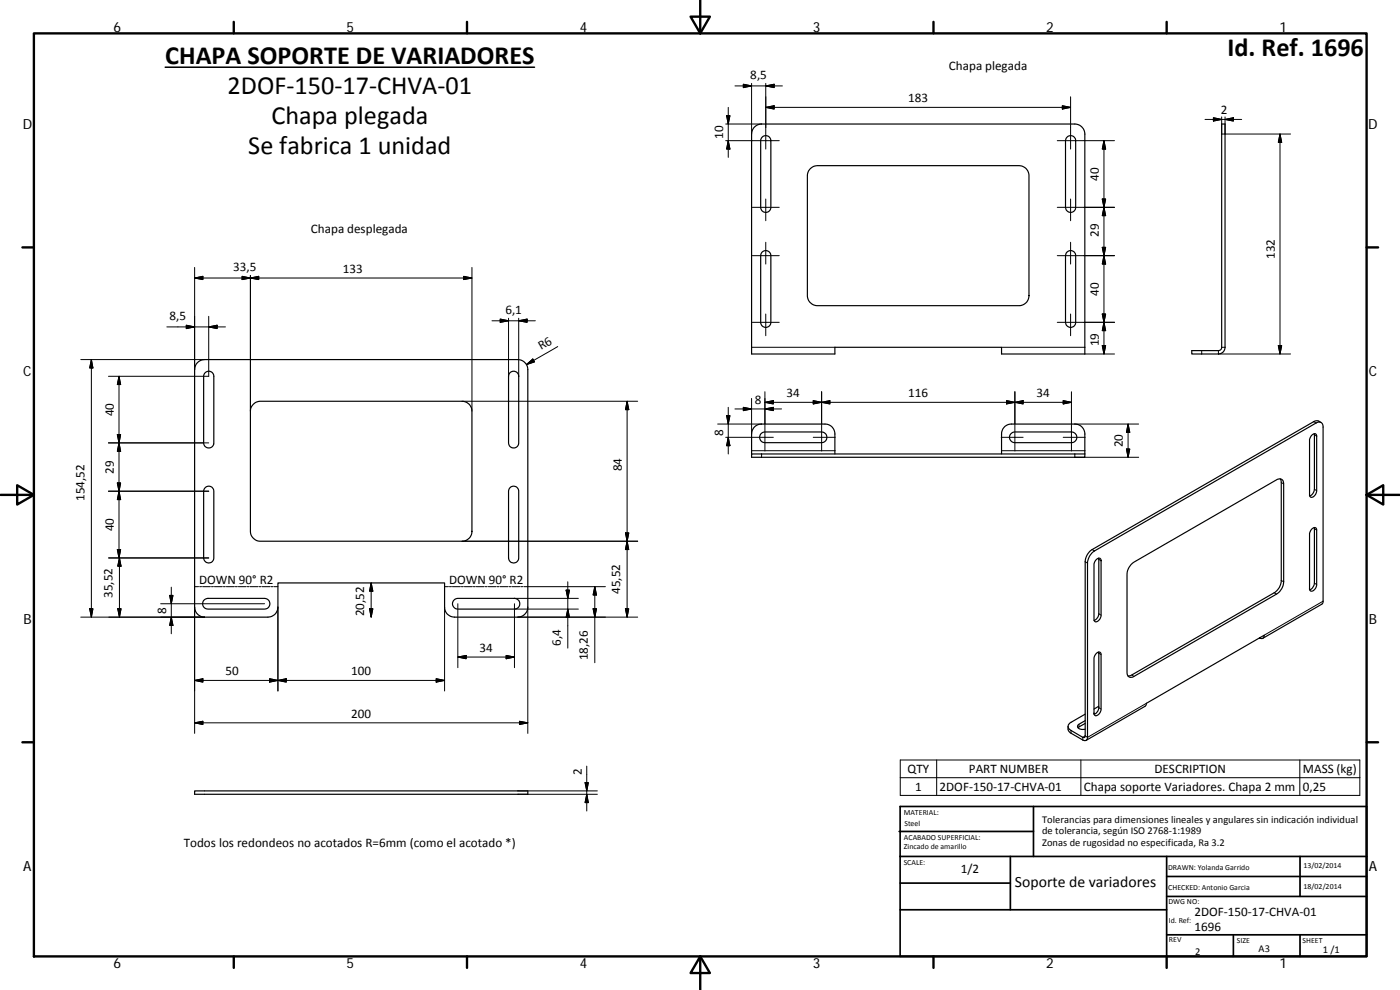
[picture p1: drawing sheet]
<svg xmlns="http://www.w3.org/2000/svg" width="420mm" height="297mm" viewBox="0 0 420 297" stroke-linecap="round" stroke-linejoin="round" font-family="sans-serif">
<g fill="none" stroke="#000" stroke-width=".36">
<path d="M226.5 38.1l.9-.7 1.2-.2h94a3 3 0 0 1 3 3v66h-25v-2h-50v2h-25v-66l.2-1.1zM366.6 37.2h1.1v67a1.97 1.97 0 0 1-2 2h-8v-1h8l.6-.2 .3-.6zM228.7 41.1a1.52 1.52 0 0 1 1.7-.3 1.52 1.52 0 0 1 .9 1.4v20a1.52 1.52 0 0 1-1.5 1.6 1.52 1.52 0 0 1-1.5-1.6v-20zM243.2 50.6l1-.7 1.1-.2h60.5a3 3 0 0 1 3 3v36a3 3 0 0 1-3 3h-60.5a3 3 0 0 1-3-3v-36l.2-1.1zM320.2 41.1a1.51 1.51 0 0 1 1.7-.3 1.51 1.51 0 0 1 .9 1.4v20a1.52 1.52 0 0 1-1.5 1.6 1.52 1.52 0 0 1-1.5-1.6v-20zM228.7 75.6a1.54 1.54 0 0 1 1.7-.3 1.54 1.54 0 0 1 .9 1.4v20a1.52 1.52 0 0 1-1.5 1.5 1.52 1.52 0 0 1-1.5-1.5v-20zM320.2 75.6a1.52 1.52 0 0 1 1.7-.3 1.52 1.52 0 0 1 .9 1.4v20a1.52 1.52 0 0 1-1.5 1.5 1.52 1.52 0 0 1-1.5-1.5v-20zM59.3 108.8l1-.7 1.1-.2h94a3 3 0 0 1 3 3v71.3a3 3 0 0 1-3 3h-19a2.96 2.96 0 0 1-3-3v-7.3h-50v7.3a3 3 0 0 1-3 3h-19a3 3 0 0 1-3-3v-71.3l.2-1.2zM61.6 111.8a1.52 1.52 0 0 1 1.6-.3 1.52 1.52 0 0 1 1 1.4v20a1.52 1.52 0 0 1-1.6 1.5 1.52 1.52 0 0 1-1.5-1.5v-20zM153.1 111.8a1.54 1.54 0 0 1 1.6-.3 1.54 1.54 0 0 1 1 1.4v20a1.52 1.52 0 0 1-1.6 1.5 1.52 1.52 0 0 1-1.5-1.5v-20zM76 121.3l1-.7 1.1-.2h60.6a2.96 2.96 0 0 1 2.9 3v36a2.96 2.96 0 0 1-2.9 3h-60.6a3 3 0 0 1-2.9-3v-36l.2-1.2zM225.6 136.2h100v1h-100z"/>
<path d="M228.3 130.2l.7-.5 .6-.1h17a1.61 1.61 0 0 1 1.6 1.6 1.61 1.61 0 0 1-1.6 1.6h-17a1.62 1.62 0 0 1-1.3-2.6zM250.6 136.2v-6a2.93 2.93 0 0 0-3-3h-19a2.96 2.96 0 0 0-3 3v6M300.6 136.2v-6a2.93 2.93 0 0 1 3-3h19a2.96 2.96 0 0 1 3 3v6M303.3 130.2l.7-.5 .6-.1h17a1.61 1.61 0 0 1 1.6 1.6 1.61 1.61 0 0 1-1.6 1.6h-17a1.6 1.6 0 0 1-1.5-.9 1.6 1.6 0 0 1 .2-1.7zM393.7 130.6a.76 .76 0 0 1 .8-.5 .76 .76 0 0 1 .6 .8v16.3a1.8 1.8 0 0 1-1.8 2l-.3-.5v-16.8zM394.4 130.2v16.9a2.3 2.3 0 0 1-1.3 1.7M396.5 126.8l-.9-.5-1.3 .2-66.5 38.4a4.6 4.6 0 0 0-2.1 3.7l-.1 52.5-.6 .1-3.6-2a1.28 1.28 0 0 1-.9-1.3 1.28 1.28 0 0 1 .9-1.2l4.3-2.4M61.6 146.3a1.51 1.51 0 0 1 1.6-.3 1.51 1.51 0 0 1 1 1.4v20a1.52 1.52 0 0 1-1.6 1.5 1.52 1.52 0 0 1-1.5-1.5v-20zM153.1 146.3a1.52 1.52 0 0 1 1.6-.3 1.52 1.52 0 0 1 1 1.4v20a1.52 1.52 0 0 1-1.6 1.5 1.52 1.52 0 0 1-1.5-1.5v-20zM384.2 143.7l.3 1.1v29.4a4.5 4.5 0 0 1-2.1 3.6l-42.7 24.7-1.2 .3M393.7 158.8a.76 .76 0 0 1 .8-.6 .76 .76 0 0 1 .6 .8v16.4a1.65 1.65 0 0 1-1.9 1.8l-.2-.4v-16.8zM394.4 158.3v17.2a2.17 2.17 0 0 1-1.3 1.5"/>
<path d="M329 167.9a.75 .75 0 0 1 .8-.5 .75 .75 0 0 1 .6 .8v16.4a1.79 1.79 0 0 1-1.8 1.9l-.3-.4v-16.9zM329.7 167.5l.1 16.7a2.26 2.26 0 0 1-1.5 1.9M339.5 169.3l.8-.6 42.8-24.7a1.29 1.29 0 0 1 1.5-.2 1.29 1.29 0 0 1 .6 1.4v29.4a4.6 4.6 0 0 1-2.1 3.6l-42.8 24.7a1.27 1.27 0 0 1-1.5 .2 1.27 1.27 0 0 1-.6-1.4v-29.4a4.6 4.6 0 0 1 1.3-3zM61.1 180.2l1.3-.7h17a1.61 1.61 0 0 1 1.6 1.6 1.61 1.61 0 0 1-1.6 1.7h-17a1.62 1.62 0 0 1-1.3-2.6zM136.1 180.2l.5-.4 .8-.3h17a1.61 1.61 0 0 1 1.6 1.6 1.61 1.61 0 0 1-1.6 1.7h-17a1.62 1.62 0 0 1-1.3-2.6zM329.2 195.9a.69 .69 0 0 1 .8-.3 .69 .69 0 0 1 .4 .8v16.3a1.79 1.79 0 0 1-1.8 2l-.3-.5v-16.8zM329.7 195.6l.1 16.7a2.33 2.33 0 0 1-1.5 2M378 191.4a.85 .85 0 0 0 1 .1 .85 .85 0 0 0 .4-.9l-35.3 20.4-.5 .9-17.6 10.2M379 191.5l17.7-10.2 .3-.4 .1-52.8a1.28 1.28 0 0 0-.6-1.3 1.28 1.28 0 0 0-1.5 .1l-66.5 38.4a4.7 4.7 0 0 0-2.1 3.7v52.2a.87 .87 0 0 1-.4 .9 .87 .87 0 0 1-1-.1l-3.8-2.2-.6-.6-.1-1.2M325.7 217.1l-2.2 1.3M325.7 216.2l-1.9 1.1a.85 .85 0 0 0-.3 1.1 .85 .85 0 0 0 1 .4h1.2M329.8 211.9l-1.5 .8"/>
<path d="M58.4 237.3h100v1h-100z"/>
</g>
<g fill="none" stroke="#000" stroke-width=".3">
<path d="M217.8 37.2h10.8M218.1 34.7h1l-.5 2.5zM218.6 32.2v15M220.6 25.8h14.2M223.1 25.3l2.5 .5-2.5 .5zM225.6 25v15.2M229.8 25v19.7M229.8 32.2l2.5-.5v1zM229.8 25.8l2.5-.5v1zM229.8 32.2h91.5M318.8 31.7l2.5 .5-2.5 .5zM321.3 29v15.7"/>
<path d="M361.6 35.8h11M364.2 35.3l2.4 .5-2.4 .5zM366.6 35.1v5.1h20.7M367.7 35.1v5.1M367.7 35.8l2.5-.5v1zM217.8 42.2h16.1M218.6 42.2l.5 2.5h-1zM229.8 59.7v6.5M317.3 42.2h17.2M321.3 59.7v6.5M330.8 59.7h1l-.5 2.5zM331.3 42.2v64"/>
<path d="M331.3 42.2l.5 2.5h-1zM384.1 40.2v66M384.1 40.2l.6 2.5h-1.1zM225.8 62.2h8.1M225.8 76.7h8.1M229.8 72.7v6.5M317.3 62.2h17.2M317.3 76.7h17.2M321.3 72.7v6.5M330.8 74.2h1l-.5 2.5zM331.3 62.2l.5 2.5h-1zM331.3 76.7l.5 2.5h-1z"/>
<path d="M50.1 98.1h17.6M55.9 97.6l2.5 .5-2.5 .5zM58.4 80.2v30.7M58.4 83.4l2.5-.5v1zM58.4 83.4h83.2M62.6 98.1l2.6-.5v1zM62.6 94.9v18h-30.1M72.7 82.9l2.5 .5-2.5 .5zM75.2 82.7v40.7M75.2 83.4l2.4-.5v1zM139.2 82.9l2.4 .5-2.4 .5zM141.6 80.2v43.2"/>
<path d="M147.6 96.2h13.1M150.1 95.7l2.5 .5-2.5 .5zM152.6 95.5v17.4M155.7 95.5v17.4M155.7 96.2l2.5-.5v1zM225.8 96.7h8.1M229.8 94.2v6.5M317.3 96.7h17.2M321.3 94.2v6.5M330.8 94.2h1l-.5 2.5zM331.3 96.7l.5 2.5h-1zM24.2 107.9h37.2"/>
<path d="M27.4 107.9l.5 2.5h-1zM27.4 107.9v77.3M35.7 112.9l.5 2.5h-1zM35.7 112.9v54.5M158 109.4l1.9-1.7 .5 .9zM167.4 104l-9.4 5.4M225.6 104.2h25M225.6 119.5v10.7M229.6 117.5v17.8M246.6 117.5v17.8M300.6 104.2h25M304.6 117.5v17.8"/>
<path d="M321.6 117.5v17.8M325.6 106.2h8.9M330.8 103.7h1l-.5 2.5zM360.6 105.2v1M365.7 105.2v1h21.6M366.6 104.2h1.1M383.6 103.7h1.1l-.6 2.5zM32.5 132.9h30.1M35.2 130.4h1l-.5 2.5zM35.7 132.9l.5 2.5h-1zM138.7 120.4h52.7M188.2 120.4v64.8"/>
<path d="M188.2 120.4l.5 2.5h-1zM215.4 127.2h13.2M217.8 131.2h14.3M218.1 124.7h1l-.5 2.5zM218.6 122.2v14M218.6 131.2l.5 2.5h-1zM220.6 122.7h14M223.1 122.2l2.5 .5-2.5 .5zM225.6 135.2h25M228.6 136.2v1M229.6 122.7l2.5-.5v1zM229.6 120.7l2.5-.5v1z"/>
<path d="M229.6 120.7h92M244.1 131.2h6.6M244.1 120.2l2.5 .5-2.5 .5zM246.6 120.7l2.5-.5v1zM300.5 131.2h6.6M300.6 135.2h25M302.1 120.2l2.5 .5-2.5 .5zM304.6 120.7l2.5-.5v1zM319.1 131.2h6.6M319.1 120.2l2.5 .5-2.5 .5zM322.6 136.2v1h19.1M322.6 127.2h19.1"/>
<path d="M338.1 134.7h1l-.6 2.5zM338.5 127.2l.6 2.5h-1zM338.5 127.2v10M394.3 126.5l.7 .4M394.5 130.5l.6 .4M32.5 147.4h30.1M35.2 144.9h1l-.5 2.5zM35.7 147.4l.5 2.5h-1zM187.7 159.9h1l-.5 2.5zM384.5 144.8l.7 .4M394.5 146.8l.6 .4M394.5 158.6l.6 .4"/>
<path d="M32.5 167.4h30.1M35.2 164.9h1l-.5 2.5zM35.8 167.4l.5 2.5h-1zM35.8 167.4v17.8M50.9 178.6h1l-.5 2.5zM51.4 176.2v14M58.4 176h1.2M59.9 176h.6M60.8 176h2.4M63.5 176h.6M64.4 176h2.3M67 176h.6"/>
<path d="M67.9 176h2.4M70.6 176h.6M71.5 176h2.4M74.2 176h.6M75.1 176h2.4M77.8 176h.5M78.6 176h2.4M81.3 176h.6M82.2 176h1.2M111.4 174.9v10.3M111.4 174.9l.5 2.5h-1zM133.4 176h1.2"/>
<path d="M134.9 176h.6M135.8 176h2.4M138.5 176h.6M138.7 162.4h52.7M139.4 176h2.3M142 176h.6M142.9 176h2.4M145.6 176h.6M146.5 176h2.4M149.2 176h.6M150.1 176h2.3M152.7 176h.7"/>
<path d="M153.6 176h2.4M154.4 179.5h19.2M156.3 176h.6M157.2 176h24.5M169.9 177.1h1l-.5 2.4zM170.4 174.6v19.9M178.5 176v22.8M178.5 176l.5 2.5h-1zM188.2 162.4l.5 2.5h-1zM325.7 168.6l.7 .4M327.8 164.9l.7 .4M329.8 167.8l.6 .4"/>
<path d="M382.4 177.8l.7 .4M384.5 174.2l.7 .4M394.5 175l.6 .4M24.2 185.2h37.2M26.9 182.6h1l-.5 2.6zM35.3 182.6h1l-.5 2.6zM48.2 181.1h31.2M51.4 185.2l.5 2.4h-1zM58.4 182.2v37.8M83.4 182.2v25.1M110.9 182.6h1l-.5 2.6zM133.4 182.2v25.1"/>
<path d="M137.4 197.1l2.5-.4v1zM137.4 197.1h17M137.4 181.1v19.2M151.9 196.7l2.5 .4-2.5 .6zM154.4 182.8h19.2M154.4 181.1v19.2M155.4 185.2h36M158.4 182.2v37.8M170.4 182.8l.5 2.5h-1zM178 182.6h1l-.5 2.6zM187.7 182.6h1l-.5 2.6zM329.8 184.2l.6 .4"/>
<path d="M329.8 196l.6 .4M397.1 180.4l-17.7 10.2M58.4 204.2l2.5-.6v1.1zM58.4 216.9l2.5-.5v1zM58.4 204.2h75M58.4 216.9h100M80.9 203.6l2.5 .6-2.5 .5zM83.4 204.2l2.5-.6v1.1zM130.9 203.6l2.5 .6-2.5 .5zM155.9 216.4l2.5 .5-2.5 .5zM321.4 219.2v.8M323.8 217.3v.8"/>
<path d="M329.8 212.3l.6 .4M339.7 202.5l.6 .4M344.1 211l-17.7 10.2-.7-.4-.7 .4v.8M155.4 238.3h23.9M155.4 237.3h23.9M175.6 234.8h1l-.5 2.5zM176.1 229.9v13.4M176.1 238.3l.5 2.5h-1zM270.2 228h137.9v10.7h-137.9zM270.2 233.3h137.9M281.1 228v10.7M324.4 228v10.7"/>
<path d="M390.1 228v10.7"/>
</g>
<g fill="none" stroke="#000" stroke-width=".71">
<path d="M10.2 10h399.9v277h-399.9zM70.2 6.6v3.4M140.2 6.6v3.4M207.3 5h5.8l-2.9 5zM210.2 0v10M280.2 6.6v3.4M350.1 6.6v3.4M6.7 74.2h3.5M410.1 74.2h3.5M.2 148.5h10M5.2 145.6l5 2.9-5 2.9zM410.1 148.5l5-2.9v5.8z"/>
<path d="M410.1 148.5h10M6.7 222.7h3.5M410.1 222.7h3.5M70.2 287v3.4M140.2 287v3.4M210.2 287l2.9 5h-5.8zM210.2 287v10M280.2 287v3.4M350.1 287v3.4"/>
</g>
<g fill="none" stroke="#000" stroke-width=".51">
<path d="M269.8 249.5h40.4M270.1 242h140v45h-140zM270.1 257h140M303.2 257v16M310.2 242v15M350.1 257v30M390.2 257v12M270.1 265h33.1M270.1 273h80M350.1 269h60M350.1 263h60M350.1 280.5h60"/>
<path d="M370.2 280.5v6.5M390.2 280.5v6.5"/>
</g>
<g fill="#000" stroke="#000" stroke-width=".3">
<path d="M218.1 34.7h1l-.5 2.5zM223.1 25.3l2.5 .5-2.5 .5zM229.8 32.2l2.5-.5v1zM229.8 25.8l2.5-.5v1zM318.8 31.7l2.5 .5-2.5 .5zM364.2 35.3l2.4 .5-2.4 .5zM367.7 35.8l2.5-.5v1zM218.6 42.2l.5 2.5h-1zM330.8 59.7h1l-.5 2.5zM331.3 42.2l.5 2.5h-1zM384.1 40.2l.6 2.5h-1.1zM330.8 74.2h1l-.5 2.5z"/>
<path d="M331.3 62.2l.5 2.5h-1zM331.3 76.7l.5 2.5h-1zM55.9 97.6l2.5 .5-2.5 .5zM58.4 83.4l2.5-.5v1zM62.6 98.1l2.6-.5v1zM72.7 82.9l2.5 .5-2.5 .5zM75.2 83.4l2.4-.5v1zM139.2 82.9l2.4 .5-2.4 .5zM150.1 95.7l2.5 .5-2.5 .5zM155.7 96.2l2.5-.5v1zM330.8 94.2h1l-.5 2.5zM331.3 96.7l.5 2.5h-1z"/>
<path d="M27.4 107.9l.5 2.5h-1zM35.7 112.9l.5 2.5h-1zM158 109.4l1.9-1.7 .5 .9zM330.8 103.7h1l-.5 2.5zM383.6 103.7h1.1l-.6 2.5zM35.2 130.4h1l-.5 2.5zM35.7 132.9l.5 2.5h-1zM188.2 120.4l.5 2.5h-1zM218.1 124.7h1l-.5 2.5zM218.6 131.2l.5 2.5h-1zM223.1 122.2l2.5 .5-2.5 .5zM229.6 122.7l2.5-.5v1z"/>
<path d="M229.6 120.7l2.5-.5v1zM244.1 120.2l2.5 .5-2.5 .5zM246.6 120.7l2.5-.5v1zM302.1 120.2l2.5 .5-2.5 .5zM304.6 120.7l2.5-.5v1zM319.1 120.2l2.5 .5-2.5 .5zM338.1 134.7h1l-.6 2.5zM338.5 127.2l.6 2.5h-1zM35.2 144.9h1l-.5 2.5zM35.7 147.4l.5 2.5h-1zM187.7 159.9h1l-.5 2.5zM35.2 164.9h1l-.5 2.5z"/>
<path d="M35.8 167.4l.5 2.5h-1zM50.9 178.6h1l-.5 2.5zM111.4 174.9l.5 2.5h-1zM169.9 177.1h1l-.5 2.4zM178.5 176l.5 2.5h-1zM188.2 162.4l.5 2.5h-1zM26.9 182.6h1l-.5 2.6zM35.3 182.6h1l-.5 2.6zM51.4 185.2l.5 2.4h-1zM110.9 182.6h1l-.5 2.6zM137.4 197.1l2.5-.4v1zM151.9 196.7l2.5 .4-2.5 .6z"/>
<path d="M170.4 182.8l.5 2.5h-1zM178 182.6h1l-.5 2.6zM187.7 182.6h1l-.5 2.6zM58.4 204.2l2.5-.6v1.1zM58.4 216.9l2.5-.5v1zM80.9 203.6l2.5 .6-2.5 .5zM83.4 204.2l2.5-.6v1.1zM130.9 203.6l2.5 .6-2.5 .5zM155.9 216.4l2.5 .5-2.5 .5zM175.6 234.8h1l-.5 2.5zM176.1 238.3l.5 2.5h-1z"/>
</g>
<path d="M49.6 20.2h110.8" fill="none" stroke="#000" stroke-width=".46"/>
<g font-size="7.9">
<text x="368.4" y="16.8">Id. Ref. 1696</text>
<text x="49.6" y="19.1">CHAPA SOPORTE DE VARIADORES</text>
<text x="68.3" y="28.1">2DOF‐150‐17‐CHVA‐01</text>
<text x="81.5" y="37.1">Chapa plegada</text>
<text x="74.5" y="46.1">Se fabrica 1 unidad</text>
</g>
<text font-size="4.7" x="304.6" y="266.1">Soporte de variadores</text>
<g font-size="4.2">
<text x="34" y="9.6">6</text>
<text x="104" y="9.6">5</text>
<text x="174" y="9.6">4</text>
<text x="244" y="9.6">3</text>
<text x="314" y="9.6">2</text>
<text x="384" y="9.6">1</text>
<text x="6.8" y="38.7">D</text>
<text x="410.6" y="38.7">D</text>
<text x="7" y="112.9">C</text>
<text x="410.8" y="112.9">C</text>
<text x="7" y="187.1">B</text>
<text x="410.8" y="187.1">B</text>
<text x="7" y="261.3">A</text>
<text x="410.8" y="261.3">A</text>
<text x="34" y="290.4">6</text>
<text x="104" y="290.4">5</text>
<text x="174" y="290.4">4</text>
<text x="244" y="290.4">3</text>
<text x="314" y="290.4">2</text>
<text x="384" y="290.4">1</text>
</g>
<g font-size="3.9">
<text x="225.2" y="23.7">8,5</text>
<text x="284.8" y="21">Chapa plegada</text>
<text x="272.6" y="30.6">183</text>
<text x="366.4" y="34.3">2</text>
<text x="217" y="41.7" transform="rotate(-90 217 41.7)">10</text>
<text x="329.7" y="54.2" transform="rotate(-90 329.7 54.2)">40</text>
<text x="93.3" y="70">Chapa desplegada</text>
<text x="329.7" y="71" transform="rotate(-90 329.7 71)">29</text>
<text x="382.6" y="77.7" transform="rotate(-90 382.6 77.7)">132</text>
<text x="70" y="81.3">33,5</text>
<text x="102.9" y="81.9">133</text>
<text x="329.7" y="88.7" transform="rotate(-90 329.7 88.7)">40</text>
<text x="151.7" y="94.1">6,1</text>
<text x="50.9" y="96">8,5</text>
<text x="162.4" y="105.1" transform="rotate(-30 162.4 105.1)">R6</text>
<text x="329.7" y="103.9" transform="rotate(-90 329.7 103.9)">19</text>
<text x="236.1" y="119.2">34</text>
<text x="272.6" y="119.2">116</text>
<text x="311.1" y="119.2">34</text>
<text x="34.2" y="124.9" transform="rotate(-90 34.2 124.9)">40</text>
<text x="226.6" y="121.2">8</text>
<text x="217" y="130.7" transform="rotate(-90 217 130.7)">8</text>
<text x="337" y="134.2" transform="rotate(-90 337 134.2)">20</text>
<text x="34.2" y="142.2" transform="rotate(-90 34.2 142.2)">29</text>
<text x="186.7" y="141.4" transform="rotate(-90 186.7 141.4)">84</text>
<text x="25.3" y="150.3" transform="rotate(-90 25.3 150.3)">154,52</text>
<text x="34.2" y="159.4" transform="rotate(-90 34.2 159.4)">40</text>
<text x="33.8" y="179.4" transform="rotate(-90 33.8 179.4)">35,52</text>
<text x="59.7" y="175.2">DOWN 90° R2</text>
<text x="134.8" y="175.2">DOWN 90° R2</text>
<text x="186.1" y="178.2" transform="rotate(-90 186.1 178.2)">45,52</text>
<text x="49.8" y="184.1" transform="rotate(-90 49.8 184.1)">8</text>
<text x="109.3" y="184.9" transform="rotate(-90 109.3 184.9)">20,52</text>
<text x="143.9" y="195.6">34</text>
<text x="168.3" y="193.7" transform="rotate(-90 168.3 193.7)">6,4</text>
<text x="67.7" y="202.6">50</text>
<text x="105.4" y="202.6">100</text>
<text x="176.4" y="198.1" transform="rotate(-90 176.4 198.1)">18,26</text>
<text x="105.4" y="215.3">200</text>
<text x="174.6" y="232.6" transform="rotate(-90 174.6 232.6)">2</text>
<text x="272.4" y="231.9">QTY</text>
<text x="290.8" y="231.9">PART NUMBER</text>
<text x="346.5" y="231.9">DESCRIPTION</text>
<text x="391" y="232">MASS (kg)</text>
<text x="274.6" y="237.2">1</text>
<text x="282" y="237.3">2DOF‐150‐17‐CHVA‐01</text>
<text x="325.3" y="237.3">Chapa soporte Variadores. Chapa 2 mm</text>
<text x="391" y="237.3">0,25</text>
<text x="55.1" y="254.2">Todos los redondeos no acotados R=6mm (como el acotado *)</text>
<text x="288.4" y="262.1">1/2</text>
<text x="358.5" y="274.9">2DOF‐150‐17‐CHVA‐01</text>
<text x="358.5" y="279.4">1696</text>
</g>
<g font-size="3.1">
<text x="312.8" y="246.8">Tolerancias para dimensiones lineales y angulares sin indicación individual</text>
<text x="312.8" y="250.4">de tolerancia, según ISO 2768‐1:1989</text>
<text x="312.8" y="254">Zonas de rugosidad no especificada, Ra 3.2</text>
<text x="358.7" y="286.4">2</text>
<text x="377.7" y="285.6">A3</text>
<text x="397" y="285.8">1 /1</text>
</g>
<g font-size="2.4">
<text x="271.2" y="244.4">MATERIAL:</text>
<text x="271.3" y="251.9">ACABADO SUPERFICIAL:</text>
<text x="271.4" y="247.9">Steel</text>
<text x="271.3" y="254.6">Zincado de amarillo</text>
<text x="271.2" y="259.7">SCALE:</text>
<text x="350.6" y="260.9">DRAWN: Yolanda Garrido</text>
<text x="391.2" y="260.6">13/02/2014</text>
<text x="350.6" y="267">CHECKED: Antonio Garcia</text>
<text x="391.2" y="266.6">18/02/2014</text>
<text x="350.6" y="271.4">DWG NO:</text>
<text x="350.8" y="276.8">Id. Ref:</text>
<text x="350.8" y="282.8">REV</text>
<text x="371.2" y="282.9">SIZE</text>
<text x="390.9" y="282.9">SHEET</text>
</g>
</svg>
